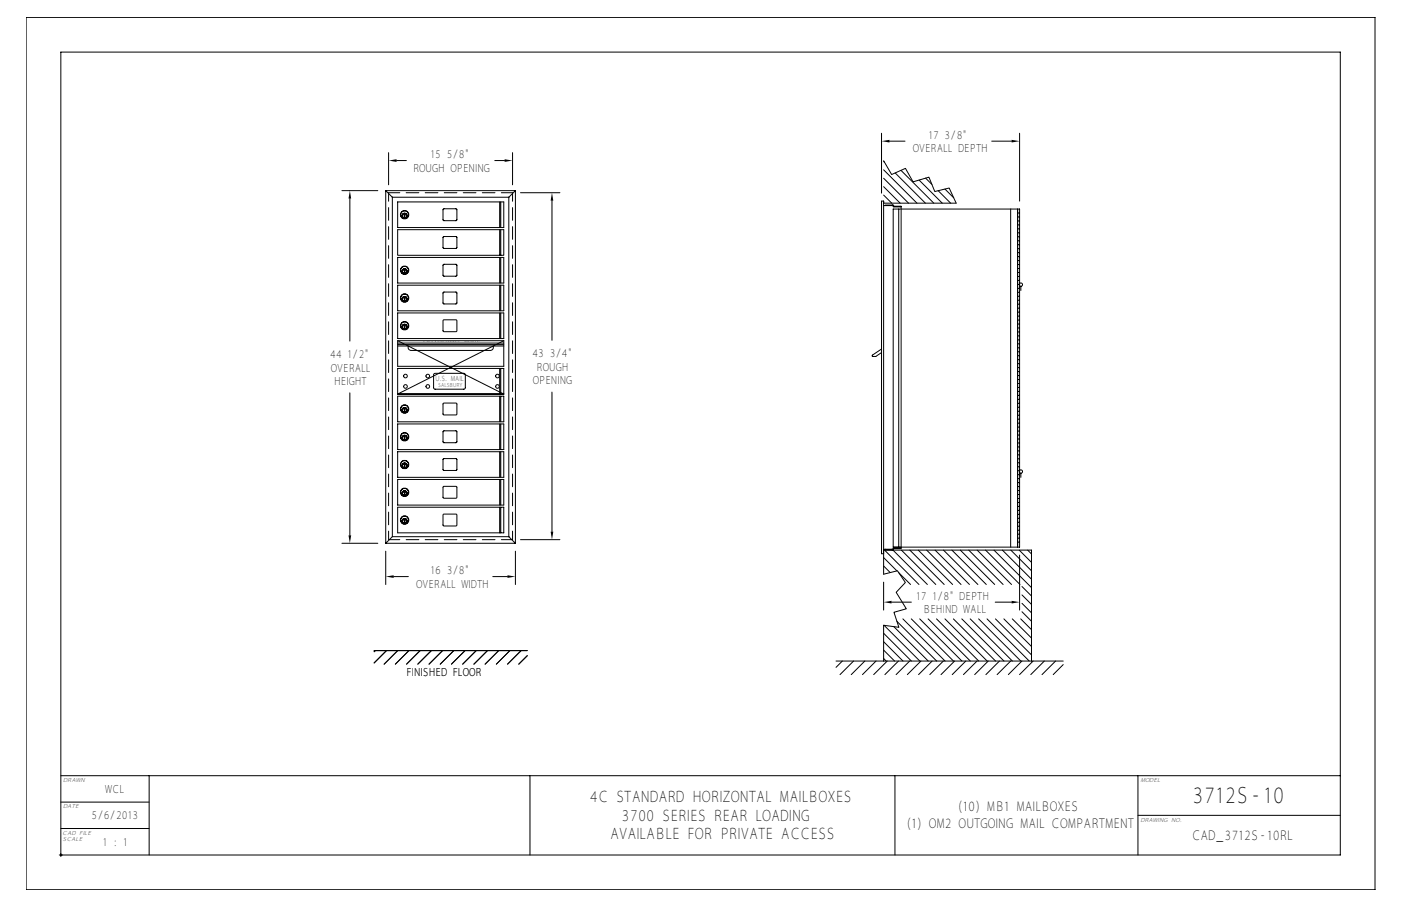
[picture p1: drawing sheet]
<svg xmlns="http://www.w3.org/2000/svg" width="432mm" height="279mm" viewBox="0 0 432 279" stroke-linecap="round" stroke-linejoin="round" font-family="sans-serif">
<g fill="none" stroke="#000" stroke-width=".31">
<path d="M8.1 5.4h415.7v269h-415.7zM105.4 58.8h11M118.9 58.8v108.7M118.9 58.8h40M118.9 58.8l2 2M119.8 47.1v9.9M122.2 49.5h3M152.5 49.5h3M158 47.1v9.9M158.9 58.8v108.7l-2.1-2M158.9 58.8l-2.1 2M160.4 59.4h12.2"/>
<path d="M271.7 41.1v18.5M272.3 49.6l2.5 4.2 4.3-1.9 2.3 4.2 4.9-1.5 1.8 4.5 4.4-1.1 2.2 4.7h-22.4M272.3 57.6l5.1 5.1M272.3 55l7.7 7.7M272.3 52.4l10.3 10.3M272.3 49.8l.3 .3M274.1 43.5h4.8M275.9 53.3l9.3 9.4M277.7 52.5l10.1 10.2M283.3 55.5l7.1 7.2M285.3 54.9l1.9 2M289.2 58.8l3.8 3.9"/>
<path d="M291.2 58.3l2.7 2.7M305.7 43.5h6.1M314.2 41.1v20.9M107.8 61.2v44M120.9 60.8v104.7h35.9M120.9 60.8h35.9M122.6 70.8h32.7v7.9h-32.7zM122.6 62.3h32.7v7.9h-32.7zM122.6 79.4h32.7v7.9h-32.7zM124.2 66.2h1M124.6 66.3l.2 .7zM124.7 65.7v1"/>
<path d="M136.6 64.5h4.1v3.5h-4.1zM136.6 73h4.1v3.5h-4.1zM154 62.3v7.9M154 70.8v7.9M154 79.4v7.9M154.3 62.3v7.9M154.3 70.8v7.9M154.3 79.4v7.9M156.8 60.8v104.7M170.1 61.9v43.1M272.3 63.4l3-.2v.6h2.4h-2.4M272.3 60.2l2.5 2.5"/>
<path d="M272.8 63.4v-.2h2.1v.2M275.3 64.5h38.3v104.2h-38.3zM275.6 63.8v-.2h2.1v105.4M277 64.5v104.2M311.5 64.5v104.2M313.6 64.5h.6v104.2h-.6zM313.6 65.7h.6M313.6 66.9h.6M313.6 68.1h.6M313.6 69.4h.6M313.6 70.6h.6M313.6 71.8h.6"/>
<path d="M313.6 73h.6M313.6 74.2h.6M313.6 75.5h.6M313.6 76.7h.6M313.6 77.9h.6M313.6 79.1h.6M122.6 87.9h32.7v7.9h-32.7zM122.6 96.5h32.7v7.9h-32.7zM124.2 83.3h1M124.2 91.9h1M124.6 83.4l.2 .7zM124.6 91.9l.2 .8z"/>
<path d="M124.7 82.9v.9M124.7 91.4v1M124.7 100v.9M136.6 81.6h4.1v3.5h-4.1zM136.6 90.2h4.1v3.4h-4.1zM136.6 98.7h4.1v3.5h-4.1zM154 87.9v7.9M154 96.5v7.9M154.3 87.9v7.9M154.3 96.5v7.9M313.6 80.4h.6M313.6 81.6h.6"/>
<path d="M313.6 82.8h.6M313.6 84h.6M313.6 85.3h.6M313.6 86.5h.6M313.6 87.7h.6M313.6 88.9h.6M313.6 90.1h.6M313.6 91.4h.6M313.6 92.6h.6M313.6 93.8h.6M313.6 95h.6M313.6 96.3h.6"/>
<path d="M313.6 97.5h.6M313.6 98.7h.6M313.6 99.9h.6M314.2 87.4a.51 .51 0 0 1 .8 0 .51 .51 0 0 1 0 .7 .51 .51 0 0 1-.8 0M314.6 88.3v1.3M122.6 105.1l32.7 16.4M122.6 105.1v7.9h32.7v-7.9M122.6 105.1h32.7M122.6 105.8h32.7M122.6 106.7h32.7M122.6 106.3h32.7M124.2 100.5h1"/>
<path d="M124.6 100.5v.7l.2-.7M125.9 106.7a.95 .95 0 0 0 .8 1.4h24.4a.95 .95 0 0 0 .9-1.4M133.8 115.3l9.3-.1 .3 .4v4.1l-.5 .3h-9l-.3-.5zM154 113.6v7.9M154.3 113.6v7.9M155.3 105.1l-32.7 16.4M271.7 107.6l-2.9 2.2 1.1 .1 1.8-1.2M313.6 101.1h.6M313.6 102.4h.6M313.6 103.6h.6M313.6 104.8h.6M313.6 106h.6"/>
<path d="M313.6 107.3h.6M313.6 108.5h.6M313.6 109.7h.6M313.6 110.9h.6M313.6 112.2h.6M313.6 113.4h.6M313.6 114.6h.6M313.6 115.8h.6M313.6 117h.6M313.6 118.3h.6M313.6 119.5h.6M107.8 121.1v44"/>
<path d="M122.6 139.3h32.7v7.9h-32.7zM122.6 121.5h32.7M122.6 121.5v-7.9h32.7v7.9M122.6 122.2h32.7v7.9h-32.7zM122.6 130.7h32.7v7.9h-32.7zM124.2 126.1h1M124.2 134.7h1M124.6 134.7l.2 .8zM124.6 126.2v.7l.2-.7M124.7 125.6v1M124.7 134.2v1M136.6 124.4h4.1v3.5h-4.1z"/>
<path d="M136.6 133h4.1v3.4h-4.1zM154 122.2v7.9M154 130.7v7.9M154 139.3v7.9M154.3 122.2v7.9M154.3 130.7v7.9M154.3 139.3v7.9M170.1 120.9v43.1M313.6 120.7h.6M313.6 121.9h.6M313.6 123.2h.6M313.6 124.4h.6"/>
<path d="M313.6 125.6h.6M313.6 126.8h.6M313.6 128h.6M313.6 129.3h.6M313.6 130.5h.6M313.6 131.7h.6M313.6 132.9h.6M313.6 134.2h.6M313.6 135.4h.6M313.6 136.6h.6M313.6 137.8h.6M313.6 139.1h.6"/>
<path d="M122.6 147.9h32.7v7.9h-32.7zM122.6 156.4h32.7v7.9h-32.7zM124.2 143.3h1M124.2 151.8h1M124.6 143.3l.2 .7zM124.6 151.9v.7l.2-.7M124.7 142.8v.9M124.7 151.3v1M124.7 159.9v1M136.6 158.6h4.1v3.5h-4.1zM136.6 141.5h4.1v3.5h-4.1zM136.6 150.1h4.1v3.5h-4.1z"/>
<path d="M154 147.9v7.9M154 156.4v7.9M154.3 147.9v7.9M154.3 156.4v7.9M313.6 140.3h.6M313.6 141.5h.6M313.6 142.7h.6M313.6 143.9h.6M313.6 145.2h.6M313.6 146.4h.6M313.6 147.6h.6M313.6 148.8h.6"/>
<path d="M313.6 150.1h.6M313.6 151.3h.6M313.6 152.5h.6M313.6 153.7h.6M313.6 154.9h.6M313.6 156.2h.6M313.6 157.4h.6M313.6 158.6h.6M313.6 159.8h.6M314.2 145.1a.51 .51 0 0 1 .8-.1 .51 .51 0 0 1 0 .8 .51 .51 0 0 1-.8 0M314.6 145.9v1.3M105.4 167.5h11"/>
<path d="M118.9 170v10.3M120.9 165.5l-2 2h40M121.3 177.8h4.6M124.2 160.4h1M124.6 160.4l.2 .8zM151.9 177.8h4.5M158.9 170v10.3M160.4 166.4h12.2M272.3 170.8h-.6v-108.8h.6v115.1l4.3-1.1 2.4 3.6-2.8 3.1 3.1 5-3.8 1.1 1.5 4.7-4.7-.7v11.1M272.3 169.4h2.7v.1M272.3 169.6h45.6v34.3M272.3 179.5v8.6"/>
<path d="M272.3 174.5l2.1 2.1M272.3 172l4.1 4.1M272.6 169.6l10.6 10.6M274.9 169.4v.1M275.2 169.6l10.6 10.6M275.3 168.7h2.4M275.6 169v.2h2.1v-.2M277 176.6l3.6 3.6M277.7 169h-2.4v.5h-2.5v-.1M277.8 169.6l10.6 10.6M280.4 169.6l10.6 10.6M283 169.6l10.6 10.6"/>
<path d="M285.6 169.6l10.6 10.6M288.2 169.6l10.6 10.6M290.8 169.6l10.6 10.6M293.4 169.6l10.6 10.6M296 169.6l10.6 10.6M298.6 169.6l10.6 10.6M301.2 169.6l10.6 10.6M303.8 169.6l10.6 10.6M306.4 169.6l11.5 11.6M308.9 169.6l9 9M311.5 169.6l6.4 6.4M313.6 161.1h.6"/>
<path d="M313.6 162.3h.6M313.6 163.5h.6M313.6 164.7h.6M313.6 166h.6M313.6 167.2h.6M314.1 169.6l3.8 3.8M314.2 171.2v16.9M316.7 169.6l1.2 1.2M272.3 197.9l6 6M272.3 195.3l8.6 8.6M272.5 192.8l11 11.1M274.8 185.7h6.1"/>
<path d="M275.5 193.2l10.6 10.7M276.4 191.6l12.3 12.3M278.3 190.9l13 13M280.9 190.9l13 13M283.5 190.9l13 13M286.1 190.9l13 13M288.7 190.9l13 13M291.2 190.9l13 13M293.8 190.9l13 13M296.4 190.9l13 13M299 190.9l13 13M301.6 190.9l13 13"/>
<path d="M304.2 190.9l13 13M306.7 185.7h5.1M306.8 190.9l11.1 11.1M309.4 190.9l8.5 8.5M312 190.9l5.9 5.9M314.6 190.9l3.3 3.3M315 188.7l2.9 2.9M315 186.1l2.9 2.9M315 183.5l2.9 2.9M315 180.9l2.9 2.9M115.3 200.6h47.2M115.7 200.6l-.4 .4"/>
<path d="M119.1 200.6l-3.8 3.8M122.6 200.6l-4.2 4.2M126 200.6l-4.2 4.2M129.5 200.6l-4.2 4.2M132.9 200.6l-4.1 4.2M136.4 200.6l-4.2 4.2M139.9 200.6l-4.2 4.2M143.3 200.6l-4.2 4.2M146.8 200.6l-4.2 4.2M150.2 200.6l-4.1 4.2M153.7 200.6l-4.2 4.2M157.2 200.6l-4.2 4.2"/>
<path d="M160.6 200.6l-4.2 4.2M162.5 202.2l-2.6 2.6M257.7 203.9h70M259.6 203.9l-1.9 1.9M263.1 203.9l-4.2 4.1M266.5 203.9l-4.1 4.1M270 203.9l-4.2 4.1M272.3 203.1l.8 .8M272.3 200.5l3.4 3.4M273.5 203.9l-4.2 4.1M276.9 203.9l-4.2 4.1M280.4 203.9l-4.2 4.1"/>
<path d="M283.8 203.9l-4.2 4.1M287.3 203.9l-4.2 4.1M290.7 203.9l-4.1 4.1M294.2 203.9l-4.2 4.1M297.7 203.9l-4.2 4.1M301.1 203.9l-4.2 4.1M304.6 203.9l-4.2 4.1M308 203.9l-4.1 4.1M311.5 203.9l-4.2 4.1M315 203.9l-4.2 4.1M318.4 203.9l-4.2 4.1M321.9 203.9l-4.2 4.1"/>
<path d="M325.3 203.9l-4.1 4.1M327.7 205l-3.1 3M18.8 239.2h394.3M46 239.2v24.5M163.3 239.2v24.5M275.8 239.2v24.5M350.7 239.2v24.5M18.8 247.4h27.2M18.8 255.5h27.2M53.8 243.6l.7-.5 1.2-.3h55.3a2.68 2.68 0 0 1 2.6 2.7v6.3a2.68 2.68 0 0 1-2.6 2.7h-55.3a2.68 2.68 0 0 1-2.7-2.7v-6.7zM54.1 243.9l.9-.6 .7-.1h55.3a2.29 2.29 0 0 1 2.3 2.3v6.3a2.29 2.29 0 0 1-2.3 2.3h-55.3a2.29 2.29 0 0 1-2.3-2.3v-6.7zM54.3 244.2l1.4-.6h55.3a1.91 1.91 0 0 1 1.9 1.9v6.3a1.91 1.91 0 0 1-1.9 1.9h-55.3a1.91 1.91 0 0 1-1.9-1.9v-6.3z"/>
<path d="M55 244.8l.7-.3h55.3l.6 .3 .3 .7v6.3l-.3 .7-.6 .3h-55.3l-.7-.3-.3-.7v-6.3zM55.1 246.4h1.7M55.1 249.4h5.9M55.1 249.8h1.2M55.1 250.2h1.3M55.1 250.6h1.4M55.1 251h1.8M55.1 246.8h1.4M55.1 247.2h1.3M55.1 247.5h1.2M55.1 247.9h1.2M55.1 248.3h1.2"/>
<path d="M55.1 248.7h1.4M55.1 249.1h1.6M55.1 251.4h56.5M55.1 251.7h56.5M55.1 245.6h56.5M55.1 246h56.5M55.1 252.1h56.4M55.1 245.2h56.4M55.6 252.4h55.5M55.6 244.9h55.5M55.7 244.9l-.4 .2-.2 .4v6.3l.2 .4 .4 .2M56.3 249.4a1.48 1.48 0 0 0 1.4 1.9"/>
<path d="M56.5 249.4l.2 1.1 .7 .5h3.9a1.52 1.52 0 0 0 1.2-1.4 1.52 1.52 0 0 0-1.2-1.5h-2.9l-.3-.3 .3-.3h2.3l.3 .4h1.5l-.1-1-.5-.5-4.2-.1a1.52 1.52 0 0 0-1.2 1.5 1.52 1.52 0 0 0 1.2 1.5h3l.3 .3-.3 .3h-2.3l-.3-.5M57.7 246.1a1.73 1.73 0 0 0-1.4 1.7 1.73 1.73 0 0 0 1.4 1.7M58.2 249.8h2.6M58.3 247.8h2.4M61.3 246.1a1.54 1.54 0 0 1 1.4 2h-.6l.4 .5 .2 1.1 1.9-3.5M62.2 246.4h2.3M62.3 248.3h1.2M62.5 246.8h1.8M62.6 248.7h.7M62.7 247.2h1.4M62.7 249.1h.4M62.7 247.5h1.2"/>
<path d="M62.7 247.9h1M64.2 251.1l.4-.9h2.7l.5 .9M64.2 251h3.5M64.4 250.6h3.1M64.8 246.3h2.4l2.5 4.7h-1.7l-.7-1.1h-2.7l-.6 1.1h-1.8zM66 247.7l.3 .6h-.6zM66 247.3l.7 1.4h-1.5zM67.3 246.2l2.4 4.4v-4.3M67.5 246.4h2.2M67.7 246.8h2M67.9 247.2h1.8M68.1 247.5h1.6"/>
<path d="M68.3 247.9h1.4M68.5 248.3h1.2M68.7 248.7h1M68.9 249.1h.8M69.1 249.4h.6M69.3 249.8h.4M69.9 246.3h1.5v3.6h3.9v1.1h-5.4zM71.6 246.8h3.9M71.6 247.2h3.7M71.6 247.5h3.7M71.6 247.9h3.7M71.6 248.3h3.7"/>
<path d="M71.6 248.7h3.8M75.5 251v-.4l.5 .5 .7 .2M75.8 246.4h-4.2v3h3.7M75.8 246.6l.9-.3h3.9l.7 .6 .2 1h-1.6l-.3-.4h-2.3l-.3 .3 .3 .3h3a1.52 1.52 0 0 1 1.2 1.5 1.52 1.52 0 0 1-1.2 1.4l-4.2-.1-.5-.4-.1-1.1h1.5l.3 .5h2.3l.3-.3-.3-.3h-2.9a1.56 1.56 0 0 1-.9-2.7zM76.7 246.1a1.75 1.75 0 0 0-1.5 1.2 1.75 1.75 0 0 0 .5 1.8h-4.1M77.2 249.8h2.6M77.4 249.4h2.2M77.5 247.5h2.1M77.5 247.9h2.1M80.3 246.1a1.54 1.54 0 0 1 1.4 2h-.7a1.77 1.77 0 0 1 .7 1.8 1.77 1.77 0 0 1-1.4 1.4M81.1 251h1.1M81.2 246.4h1"/>
<path d="M81.3 248.3h.9M81.5 250.6h.7M81.5 246.8h.7M81.5 248.7h.7M81.6 250.2h.6M81.6 247.2h.6M81.7 249.1h.5M81.7 249.4h.5M81.7 249.8h.5M81.7 247.5h.5M81.7 247.9h.5M82.2 246.3v4.7"/>
<path d="M84 249.2h2.6l.3 .4-.3 .3h-2.6zM84 247.4h2.6l.3 .4-.3 .3h-2.6zM84.2 249.4l2.5 .2-2.5 .1zM84.2 247.6l2.5 .1-2.5 .2zM87.1 246.1a1.62 1.62 0 0 1 1.3 2.4 1.69 1.69 0 0 1-1.2 2.8M87.1 246.3a1.44 1.44 0 0 1 1 2.3 1.49 1.49 0 0 1-.9 2.4h-4.8v-4.7h4.8M88 246.4h1.2M88.1 251h1.7M88.3 246.8h.9M88.4 250.6h1M88.5 248.3h.7M88.5 248.7h.7"/>
<path d="M88.5 247.2h.7M88.5 247.9h.7M88.5 247.5h.7M88.6 250.2h.7M88.6 249.1h.6M88.6 249.4h.6M88.6 249.8h.6M89.2 246.3v3.6a1.4 1.4 0 0 0 1.4 1.4M89.4 246.3h1.6v3.3l.3 .3 3-.1 .1-3.5h1.5l-.1 4.2-.5 .4-.6 .1-4.7-.1-.4-.4-.2-.6zM91.2 246.3l.1 3.4h2.9v-3.4M91.2 246.4h3M91.2 249.4h3"/>
<path d="M91.2 246.8h3M91.2 247.2h3M91.2 247.5h3M91.2 247.9h3M91.2 248.3h3M91.2 248.7h3M91.2 249.1h3M95.6 251h1.2M95.9 250.6h.9M96.1 250.2h.7M96.1 246.3v3.6a1.4 1.4 0 0 1-1.4 1.4M96.1 246.4h.7"/>
<path d="M96.1 249.4h.7M96.1 249.8h.7M96.1 246.8h.7M96.1 247.2h.7M96.1 247.5h.7M96.1 247.9h.7M96.1 248.3h.7M96.1 248.7h.7M96.1 249.1h.7M96.8 246.3v4.7M98.6 247.4h2.7l.2 1.1-.3 .2h-2.6zM98.8 247.6h2.4l.1 .8-2.5 .1z"/>
<path d="M98.8 250.2h2.5M98.8 250.6h2.5M98.8 251h2.5M98.8 247.9h2.5M98.8 248.3h2.5M101.3 250.2l-2.5-.1v.9M101.3 250.2v.8M101.8 246.1a1.4 1.4 0 0 1 1.4 1.4v1.1l1.6 .1M102.9 246.4l2.7 3.2v1.4M103 248.6v.2a.48 .48 0 0 0-.3 .5 .48 .48 0 0 0 .3 .4v1.3h-1.5v-.9l-.3-.2h-2.6v1.1h-1.6v-4.7h4.8l.9 .3a2.15 2.15 0 0 1 .3 2M103 246.3h2l1.6 1.8 1.6-1.8h2l-2.8 3.2v1.5h-1.6v-1.5zM103.1 249.4h2.4"/>
<path d="M103.1 249.1h2.1M103.2 247.2h.3M103.2 249.8h2.4M103.2 248.6l-.2 .7 .2 1.7M103.2 250.2h2.4M103.2 250.6h2.4M103.2 251h2.4M103.2 247.5h.6M103.2 247.9h1M103.2 248.3h1.3M105.2 246.1l1.4 1.6 1.4-1.6M105.4 246.4h2.4"/>
<path d="M105.8 246.8h1.7M106.1 247.2h1M106.4 247.5h.4M107.6 249.8h4M107.6 250.2h4M107.6 250.6h4M107.6 251h4M107.7 249.4h3.9M108 249.1h3.6M108.4 248.7h3.2M108.7 248.3h2.9M109 247.9h2.6"/>
<path d="M109.4 247.5h2.2M109.7 247.2h1.9M110 246.8h1.6M111 244.9l.4 .2 .2 .4v6.3l-.2 .4-.4 .2M111.6 246.4h-1.2l-2.8 3.2v1.4M350.7 251.4h62.4M18.3 263.7h394.8v-247.6h-394.3v248.1"/>
<circle cx="124.7" cy="66.5" r=".76"/>
<circle cx="124.7" cy="66.2" r="1.19"/>
<circle cx="124.7" cy="66.5" r=".73"/>
<circle cx="124.7" cy="66.5" r=".7"/>
<circle cx="124.7" cy="66.2" r="1.28"/>
<circle cx="124.7" cy="92.2" r=".73"/>
<circle cx="124.7" cy="83.6" r=".76"/>
<circle cx="124.7" cy="92.2" r=".76"/>
<circle cx="124.7" cy="83.3" r="1.19"/>
<circle cx="124.7" cy="91.9" r="1.19"/>
<circle cx="124.7" cy="83.6" r=".73"/>
<circle cx="124.7" cy="83.6" r=".7"/>
<circle cx="124.7" cy="92.2" r=".7"/>
<circle cx="124.7" cy="91.9" r="1.28"/>
<circle cx="124.7" cy="83.3" r="1.28"/>
<circle cx="124.7" cy="100.8" r=".73"/>
<circle cx="124.7" cy="100.8" r=".76"/>
<circle cx="124.7" cy="100.5" r="1.19"/>
<circle cx="124.7" cy="100.8" r=".7"/>
<circle cx="124.7" cy="100.5" r="1.28"/>
<circle cx="125" cy="116" r=".56"/>
<circle cx="125" cy="119.2" r=".56"/>
<circle cx="131.9" cy="116" r=".56"/>
<circle cx="131.9" cy="119.2" r=".56"/>
<circle cx="153.3" cy="116" r=".56"/>
<circle cx="153.3" cy="119.2" r=".56"/>
<circle cx="124.7" cy="135" r=".73"/>
<circle cx="124.7" cy="135" r=".76"/>
<circle cx="124.7" cy="134.7" r="1.19"/>
<circle cx="124.7" cy="135" r=".7"/>
<circle cx="124.7" cy="126.4" r=".73"/>
<circle cx="124.7" cy="126.4" r=".7"/>
<circle cx="124.7" cy="126.1" r="1.28"/>
<circle cx="124.7" cy="134.7" r="1.28"/>
<circle cx="124.7" cy="126.4" r=".76"/>
<circle cx="124.7" cy="126.1" r="1.19"/>
<circle cx="124.7" cy="152.1" r=".73"/>
<circle cx="124.7" cy="143.5" r=".73"/>
<circle cx="124.7" cy="152.1" r=".76"/>
<circle cx="124.7" cy="143.5" r=".76"/>
<circle cx="124.7" cy="151.8" r="1.19"/>
<circle cx="124.7" cy="143.3" r="1.19"/>
<circle cx="124.7" cy="143.5" r=".7"/>
<circle cx="124.7" cy="152.1" r=".7"/>
<circle cx="124.7" cy="151.8" r="1.28"/>
<circle cx="124.7" cy="143.3" r="1.28"/>
<circle cx="124.7" cy="160.4" r="1.19"/>
<circle cx="124.7" cy="160.7" r=".7"/>
<circle cx="124.7" cy="160.4" r="1.28"/>
<circle cx="124.7" cy="160.7" r=".76"/>
<circle cx="124.7" cy="160.7" r=".73"/>
</g>
<path d="M119.8 49.5l2.4-.4v.8zM155.5 49.1l2.5 .4-2.5 .4zM271.7 43.5l2.4-.4v.8zM311.8 43.1l2.4 .4-2.4 .4zM107.8 58.8l.4 2.4h-.8zM170.1 59.4l.4 2.5h-.8zM107.4 165.1h.8l-.4 2.4zM118.9 177.8l2.4-.4v.8zM156.4 177.4l2.5 .4-2.5 .4zM169.7 164h.8l-.4 2.4zM272.3 185.7l2.5-.4v.8zM311.8 185.3l2.4 .4-2.4 .4z" fill="#000"/>
<path d="M119.8 166.4v-107M158 166.4v-107" fill="none" stroke="#000" stroke-width=".31" stroke-dasharray="3.9 2" stroke-dashoffset="1.3"/>
<path d="M119.8 59.4h38.2M119.8 166.4h38.2" fill="none" stroke="#000" stroke-width=".31" stroke-dasharray="3.9 2" stroke-dashoffset=".5"/>
<path d="M47.2 241.5h114.2v20.8h-114.2z" fill-rule="evenodd" fill="#fff"/>
<text font-size="6.9" x="367.4" y="247.8">3712S-10</text>
<g font-size="4.8">
<text x="181.8" y="247.5">4C STANDARD HORIZONTAL MAILBOXES</text>
<text x="191.6" y="253.2">3700 SERIES REAR LOADING</text>
<text x="188" y="258.9">AVAILABLE FOR PRIVATE ACCESS</text>
</g>
<g font-size="4.1">
<text x="295.2" y="250">(10) MB1 MAILBOXES</text>
<text x="279.4" y="255.4">(1) OM2 OUTGOING MAIL COMPARTMENT</text>
<text x="367.3" y="259">CAD_3712S-10RL</text>
</g>
<g font-size="3.5">
<text x="281.3" y="47">OVERALL DEPTH</text>
<text x="286.1" y="42.7">17 3/8&quot;</text>
<text x="127.3" y="53">ROUGH OPENING</text>
<text x="132.7" y="48.7">15 5/8&quot;</text>
<text x="101.8" y="110.3">44 1/2&quot;</text>
<text x="164.1" y="110.1">43 3/4&quot;</text>
<text x="102" y="114.6">OVERALL</text>
<text x="103" y="118.7">HEIGHT</text>
<text x="164.2" y="118.5">OPENING</text>
<text x="165.4" y="114.4">ROUGH</text>
<text x="132.7" y="177">16 3/8&quot;</text>
<text x="128.3" y="181.3">OVERALL WIDTH</text>
<text x="282.4" y="184.9">17 1/8&quot; DEPTH</text>
<text x="284.5" y="189.2">BEHIND WALL</text>
<text x="125.3" y="208.5">FINISHED FLOOR</text>
<text x="32.4" y="244.5">WCL</text>
<text x="28.2" y="252.6">5/6/2013</text>
<text x="31.7" y="260.8">1 : 1</text>
</g>
<text font-size="2.2" x="134.3" y="117.4">U.S. MAIL</text>
<g font-size="1.8">
<text x="19.5" y="241.2">DRAWN</text>
<text x="351.5" y="241.2">MODEL</text>
<text x="19.5" y="249.3">DATE</text>
<text x="19.2" y="257.5">CAD FILE</text>
<text x="351.5" y="253.4">DRAWING NO.</text>
<text x="19.3" y="259.5">SCALE</text>
</g>
<text font-size="1.7" x="135.1" y="119.4">SALSBURY</text>
<g font-size=".5">
<text x="130.4" y="105.6">OUTGOING</text>
<text x="143" y="105.6">MAIL</text>
</g>
</svg>
